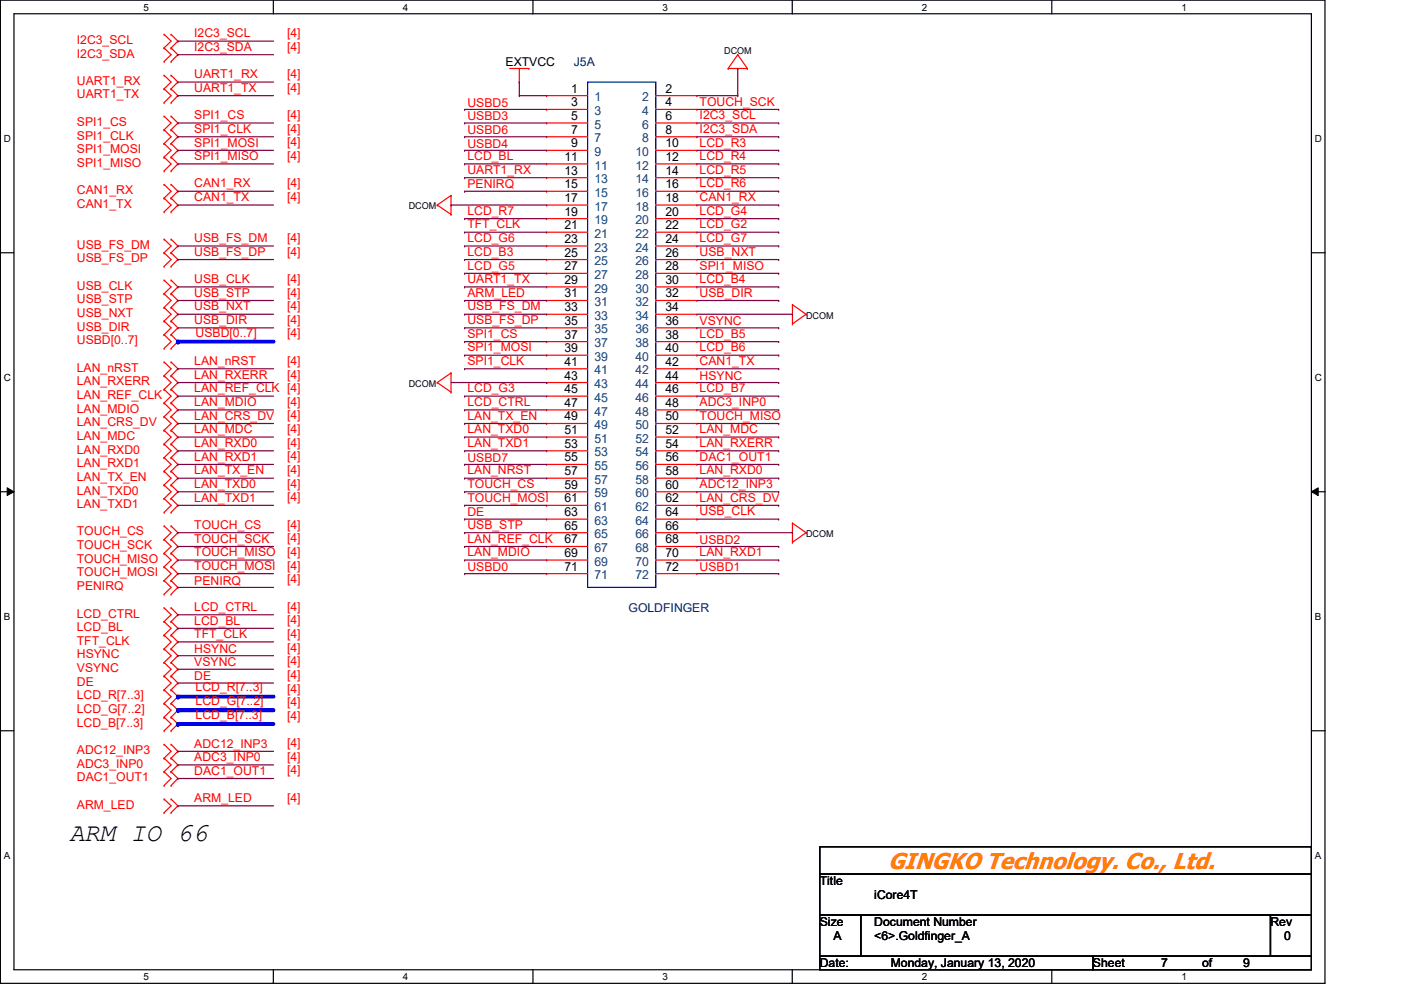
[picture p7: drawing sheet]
<svg xmlns="http://www.w3.org/2000/svg" width="297mm" height="210mm" viewBox="0 0 297 210" stroke-linecap="round" stroke-linejoin="round" font-family="sans-serif">
<path d="M.1 0h280.8v208.5h-280.8zM3 2.9h275v202.7h-275z" fill="none" stroke="#000" stroke-width=".25"/>
<g fill="#fff">
<path d="M30.4 .3h1.2v2.4h-1.2z"/>
<path d="M30.4 205.9h1.2v2.3h-1.2z"/>
</g>
<path d="M58 0v2.9M58 205.6v2.9" fill="none" stroke="#000" stroke-width=".25"/>
<g fill="#fff">
<path d="M85.4 .3h1.2v2.4h-1.2z"/>
<path d="M85.4 205.9h1.2v2.3h-1.2z"/>
</g>
<path d="M113 0v2.9M113 205.6v2.9" fill="none" stroke="#000" stroke-width=".25"/>
<g fill="#fff">
<path d="M140.5 .3h1.1v2.4h-1.1z"/>
<path d="M140.5 205.9h1.1v2.3h-1.1z"/>
</g>
<path d="M168 0v2.9M168 205.6v2.9" fill="none" stroke="#000" stroke-width=".25"/>
<g fill="#fff">
<path d="M195.4 .3h1.2v2.4h-1.2z"/>
<path d="M195.4 205.9h1.2v2.3h-1.2z"/>
</g>
<path d="M223 0v2.9M223 205.6v2.9" fill="none" stroke="#000" stroke-width=".25"/>
<g fill="#fff">
<path d="M250.5 .3h1.1v2.4h-1.1z"/>
<path d="M250.5 205.9h1.1v2.3h-1.1z"/>
<path d="M.8 28.2h1.5v2.4h-1.5z"/>
<path d="M278.8 28.2h1.4v2.4h-1.4z"/>
<path d="M.8 78.9h1.5v2.3h-1.5z"/>
<path d="M278.8 78.9h1.4v2.3h-1.4z"/>
</g>
<path d="M.1 53.6h2.9M278 53.6h2.9" fill="none" stroke="#000" stroke-width=".25"/>
<g fill="#fff">
<path d="M.8 129.6h1.4v2.3h-1.4z"/>
<path d="M278.8 129.6h1.3v2.3h-1.3z"/>
</g>
<path d="M.1 104.3h2.9M278 104.3h2.9" fill="none" stroke="#000" stroke-width=".25"/>
<path d="M1.5 103.4l1.5 .9-1.5 .8zM278 104.3l1.5-.9v1.7z" fill="#000"/>
<path d="M1.5 103.4l1.5 .9-1.5 .8zM278 104.3l1.5-.9v1.7z" fill="none" stroke="#000" stroke-width=".21"/>
<g fill="#fff">
<path d="M.8 180.3h1.4v2.3h-1.4z"/>
<path d="M278.8 180.3h1.3v2.3h-1.3z"/>
</g>
<path d="M.1 154.9h2.9M278 154.9h2.9M173.8 179.5h104.2v5.8h-104.2zM173.8 185.3h104.2v8.7h-104.2zM173.8 194h8.7v8.7h-8.7zM182.5 194h86.9v8.7h-86.9zM269.4 194h8.6v8.7h-8.6zM173.8 202.7h57.9v2.9h-57.9zM231.7 202.7h46.3v2.9h-46.3z" fill="none" stroke="#000" stroke-width=".25"/>
<g fill="none" stroke="#f00" stroke-width=".25">
<path d="M34.8 7.3h.1M34.8 10.2h.1M34.8 13h.1M34.8 16h.1M34.8 18.8h.1M34.8 7.3l1.5 1.4-1.5 1.5M34.8 10.2l1.5 1.4-1.5 1.4M34.8 16l1.5 1.4-1.5 1.4M34.8 18.8l1.5 1.5-1.5 1.5M36.3 10.2h.1M36.3 7.3h.1M36.3 13h.1"/>
<path d="M36.3 18.8h.1M36.3 16h.1M36.3 7.3l1.4 1.4-1.4 1.5M36.3 10.2l1.4 1.4-1.4 1.4M36.3 16l1.4 1.4-1.4 1.4M36.3 18.8l1.4 1.5-1.4 1.5M108.1 14.5h4M110.1 17.4h.1M110.1 14.5v2.9M112.1 14.5h.1M154.4 14.5h.1M154.4 14.5h4.1"/>
<path d="M156.4 11.6h.1M156.4 11.6l2.1 2.9M156.4 11.6l-2 2.9M158.5 14.5h.1M34.8 21.8h.1M34.8 24.6h.1M34.8 27.5h.1M34.8 30.4h.1M34.8 33.3h.1M34.8 36.2h.1M34.8 39.1h.1M34.8 24.6l1.5 1.5-1.5 1.4"/>
<path d="M34.8 27.5l1.5 1.5-1.5 1.4M34.8 30.4l1.5 1.5-1.5 1.4M34.8 33.3l1.5 1.5-1.5 1.4M34.8 39.1l1.5 1.5-1.5 1.4M36.3 21.8h.1M36.3 27.5h.1M36.3 24.6h.1M36.3 30.4h.1M36.3 33.3h.1M36.3 36.2h.1M36.3 39.1h.1M36.3 24.6l1.4 1.5-1.4 1.4"/>
<path d="M36.3 27.5l1.4 1.5-1.4 1.4M36.3 30.4l1.4 1.5-1.4 1.4M36.3 33.3l1.4 1.5-1.4 1.4M36.3 39.1l1.4 1.5-1.4 1.4M115.9 20.3h.1M115.9 23.2h.1M115.9 26.1h.1M115.9 29h.1M115.9 31.9h.1M115.9 34.8h.1M115.9 37.7h.1M115.9 20.3h8.7"/>
<path d="M115.9 23.2h8.7M115.9 26.1h8.7M115.9 29h8.7M115.9 31.9h8.7M115.9 34.8h8.7M115.9 37.7h8.7M139.1 20.3h8.6M139.1 23.2h8.6M139.1 26.1h8.6M139.1 29h8.6M139.1 31.9h8.6M139.1 34.8h8.6"/>
<path d="M139.1 37.7h8.6M147.7 20.3h.1M147.7 23.2h.1M147.7 26.1h.1M147.7 29h.1M147.7 31.9h.1M147.7 34.8h.1M147.7 37.7h.1M34.8 42h.1M34.8 44.9h.1M34.8 50.7h.1M34.8 53.6h.1"/>
<path d="M34.8 56.5h.1M34.8 59.4h.1M34.8 42l1.5 1.5-1.5 1.4M34.8 50.7l1.5 1.5-1.5 1.4M34.8 53.6l1.5 1.4-1.5 1.5M34.8 59.4l1.5 1.4-1.5 1.5M36.3 42h.1M36.3 44.9h.1M36.3 53.6h.1M36.3 50.7h.1M36.3 56.5h.1M36.3 59.4h.1"/>
<path d="M36.3 42l1.4 1.5-1.4 1.4M36.3 50.7l1.4 1.5-1.4 1.4M36.3 53.6l1.4 1.4-1.4 1.5M36.3 59.4l1.4 1.4-1.4 1.5M92.7 43.5h.1M92.7 43.5l2.9 2M95.6 41.4h.1M95.6 45.5h.1M95.6 41.4l-2.9 2.1M95.6 41.4v4.1M115.9 40.6h.1M115.9 46.4h.1"/>
<path d="M115.9 43.5h.1M115.9 49.2h.1M115.9 52.2h.1M115.9 55h.1M115.9 58h.1M115.9 40.6h8.7M115.9 46.4h8.7M115.9 43.5h8.7M115.9 49.2h8.7M115.9 52.2h8.7M115.9 55h8.7M115.9 58h8.7"/>
<path d="M139.1 40.6h8.6M139.1 46.4h8.6M139.1 43.5h8.6M139.1 49.2h8.6M139.1 52.2h8.6M139.1 55h8.6M139.1 58h8.6M147.7 40.6h.1M147.7 43.5h.1M147.7 46.4h.1M147.7 49.2h.1M147.7 52.2h.1"/>
<path d="M147.7 55h.1M147.7 58h.1M34.8 62.3h.1M34.8 65.2h.1M34.8 68.1h.1M34.8 71h.1M34.8 73.9h.1M34.8 76.8h.1M34.8 79.7h.1M34.8 62.3l1.5 1.4-1.5 1.5M34.8 65.2l1.5 1.4-1.5 1.5M34.8 68.1l1.5 1.4-1.5 1.5"/>
<path d="M34.8 71l1.5 1.4-1.5 1.5M34.8 76.8l1.5 1.4-1.5 1.5M34.8 79.7l1.5 1.4-1.5 1.4M36.3 62.3h.1M36.3 65.2h.1M36.3 68.1h.1M36.3 71h.1M36.3 73.9h.1M36.3 79.7h.1M36.3 76.8h.1M36.3 62.3l1.4 1.4-1.4 1.5M36.3 65.2l1.4 1.4-1.4 1.5"/>
<path d="M36.3 68.1l1.4 1.4-1.4 1.5M36.3 71l1.4 1.4-1.4 1.5M36.3 76.8l1.4 1.4-1.4 1.5M36.3 79.7l1.4 1.4-1.4 1.4M95.6 79.1h.1M95.6 79.1v4M95.6 79.1l-2.9 2M115.9 60.8h.1M115.9 63.7h.1M115.9 66.6h.1M115.9 69.5h.1M115.9 72.4h.1"/>
<path d="M115.9 75.3h.1M115.9 78.2h.1M115.9 60.8h8.7M115.9 63.7h8.7M115.9 66.6h8.7M115.9 69.5h8.7M115.9 72.4h8.7M115.9 75.3h8.7M115.9 78.2h8.7M139.1 60.8h8.6M139.1 63.7h8.6M139.1 66.6h8.6"/>
<path d="M139.1 69.5h8.6M139.1 72.4h8.6M139.1 75.3h8.6M139.1 78.2h8.6M147.7 60.8h.1M147.7 63.7h.1M147.7 66.6h.1M147.7 69.5h.1M147.7 72.4h.1M147.7 75.3h.1M147.7 78.2h.1M168 68.7h.1"/>
<path d="M168 64.6h.1M168 64.6v4.1M168 64.6l2.9 2M170.9 66.6h.1M170.9 66.6l-2.9 2.1M34.8 82.5h.1M34.8 85.4h.1M34.8 88.3h.1M34.8 91.2h.1M34.8 94.1h.1M34.8 97h.1M34.8 99.9h.1"/>
<path d="M34.8 82.5l1.5 1.5-1.5 1.4M34.8 85.4l1.5 1.5-1.5 1.4M34.8 88.3l1.5 1.5-1.5 1.4M34.8 91.2l1.5 1.5-1.5 1.4M34.8 94.1l1.5 1.5-1.5 1.4M34.8 97l1.5 1.5-1.5 1.4M34.8 99.9l1.5 1.5-1.5 1.4M36.3 82.5h.1M36.3 85.4h.1M36.3 88.3h.1M36.3 91.2h.1M36.3 94.1h.1"/>
<path d="M36.3 97h.1M36.3 99.9h.1M36.3 82.5l1.4 1.5-1.4 1.4M36.3 85.4l1.4 1.5-1.4 1.4M36.3 88.3l1.4 1.5-1.4 1.4M36.3 91.2l1.4 1.5-1.4 1.4M36.3 94.1l1.4 1.5-1.4 1.4M36.3 97l1.4 1.5-1.4 1.4M36.3 99.9l1.4 1.5-1.4 1.4M92.7 81.1h.1M92.7 81.1l2.9 2M95.6 83.1h.1"/>
<path d="M115.9 81.1h.1M115.9 84h.1M115.9 86.9h.1M115.9 89.8h.1M115.9 92.7h.1M115.9 95.6h.1M115.9 98.5h.1M115.9 81.1h8.7M115.9 84h8.7M115.9 86.9h8.7M115.9 89.8h8.7M115.9 92.7h8.7"/>
<path d="M115.9 95.6h8.7M115.9 98.5h8.7M139.1 81.1h8.6M139.1 84h8.6M139.1 86.9h8.6M139.1 89.8h8.6M139.1 92.7h8.6M139.1 95.6h8.6M139.1 98.5h8.6M147.7 81.1h.1M147.7 84h.1M147.7 86.9h.1"/>
<path d="M147.7 89.8h.1M147.7 92.7h.1M147.7 95.6h.1M147.7 98.5h.1M34.8 111.5h.1M34.8 114.4h.1M34.8 117.3h.1M34.8 102.8h.1M34.8 105.7h.1M34.8 108.6h.1M34.8 111.5l1.5 1.4-1.5 1.5M34.8 114.4l1.5 1.5-1.5 1.4"/>
<path d="M34.8 117.3l1.5 1.4-1.5 1.5M34.8 102.8l1.5 1.5-1.5 1.4M34.8 105.7l1.5 1.4-1.5 1.5M36.3 114.4h.1M36.3 111.5h.1M36.3 117.3h.1M36.3 102.8h.1M36.3 105.7h.1M36.3 108.6h.1M36.3 111.5l1.4 1.4-1.4 1.5M36.3 114.4l1.4 1.5-1.4 1.4M36.3 117.3l1.4 1.4-1.4 1.5"/>
<path d="M36.3 102.8l1.4 1.5-1.4 1.4M36.3 105.7l1.4 1.4-1.4 1.5M115.9 101.4h.1M115.9 104.3h.1M115.9 107.1h.1M115.9 110.1h.1M115.9 112.9h.1M115.9 115.9h.1M115.9 118.7h.1M115.9 101.4h8.7M115.9 104.3h8.7M115.9 107.1h8.7"/>
<path d="M115.9 110.1h8.7M115.9 112.9h8.7M115.9 115.9h8.7M115.9 118.7h8.7M139.1 101.4h8.6M139.1 104.3h8.6M139.1 107.1h8.6M139.1 110.1h8.6M139.1 112.9h8.6M139.1 115.9h8.6M139.1 118.7h8.6M147.7 101.4h.1"/>
<path d="M147.7 104.3h.1M147.7 107.1h.1M147.7 110.1h.1M147.7 112.9h.1M147.7 115.9h.1M147.7 118.7h.1M168 115h.1M168 110.9h.1M168 110.9l2.9 2M168 110.9v4.1M170.9 112.9h.1M170.9 112.9l-2.9 2.1"/>
<path d="M34.8 120.2h.1M34.8 123.1h.1M34.8 126h.1M34.8 128.9h.1M34.8 131.8h.1M34.8 134.7h.1M34.8 137.6h.1M34.8 120.2l1.5 1.4-1.5 1.5M34.8 123.1l1.5 1.4-1.5 1.5M34.8 128.9l1.5 1.4-1.5 1.5M34.8 131.8l1.5 1.4-1.5 1.5M34.8 134.7l1.5 1.4-1.5 1.5"/>
<path d="M34.8 137.6l1.5 1.4-1.5 1.5M36.3 120.2h.1M36.3 123.1h.1M36.3 126h.1M36.3 131.8h.1M36.3 128.9h.1M36.3 134.7h.1M36.3 137.6h.1M36.3 120.2l1.4 1.4-1.4 1.5M36.3 123.1l1.4 1.4-1.4 1.5M36.3 128.9l1.4 1.4-1.4 1.5M36.3 131.8l1.4 1.4-1.4 1.5"/>
<path d="M36.3 134.7l1.4 1.4-1.4 1.5M36.3 137.6l1.4 1.4-1.4 1.5M115.9 121.6h.1M115.9 121.6h8.7M139.1 121.6h8.6M147.7 121.6h.1M34.8 140.5h.1M34.8 143.3h.1M34.8 146.3h.1M34.8 149.1h.1M34.8 152.1h.1M34.8 154.9h.1"/>
<path d="M34.8 157.8h.1M34.8 140.5l1.5 1.4-1.5 1.4M34.8 143.3l1.5 1.5-1.5 1.5M34.8 146.3l1.5 1.4-1.5 1.4M34.8 149.1l1.5 1.5-1.5 1.5M34.8 152.1l1.5 1.4-1.5 1.4M34.8 157.8l1.5 1.5-1.5 1.4M36.3 140.5h.1M36.3 143.3h.1M36.3 146.3h.1M36.3 149.1h.1M36.3 152.1h.1"/>
<path d="M36.3 154.9h.1M36.3 157.8h.1M36.3 140.5l1.4 1.4-1.4 1.4M36.3 143.3l1.4 1.5-1.4 1.5M36.3 146.3l1.4 1.4-1.4 1.4M36.3 149.1l1.4 1.5-1.4 1.5M36.3 152.1l1.4 1.4-1.4 1.4M36.3 157.8l1.4 1.5-1.4 1.4M34.8 160.7h.1M34.8 163.6h.1M34.8 166.5h.1M34.8 169.4h.1"/>
<path d="M34.8 172.3h.1M34.8 160.7l1.5 1.5-1.5 1.4M34.8 163.6l1.5 1.5-1.5 1.4M34.8 169.4l1.5 1.5-1.5 1.4M36.3 160.7h.1M36.3 163.6h.1M36.3 166.5h.1M36.3 172.3h.1M36.3 169.4h.1M36.3 160.7l1.4 1.5-1.4 1.4M36.3 163.6l1.4 1.5-1.4 1.4M36.3 169.4l1.4 1.5-1.4 1.4"/>
</g>
<path d="M124.6 17.4h14.5v107.1h-14.5z" fill="none" stroke="#00f" stroke-width=".25"/>
<g fill="none" stroke="#7f0040" stroke-width=".25">
<path d="M37.7 112.9h.1M37.7 115.9h.1M37.7 118.7h.1M37.7 112.9h20.3M37.7 115.9h20.3M37.7 118.7h20.3M37.7 121.6h.1M37.7 124.5h.1M37.7 130.3h.1M37.7 133.2h.1M37.7 136.1h.1M37.7 139h.1"/>
<path d="M37.7 121.6h20.3M37.7 124.5h20.3M37.7 130.3h20.3M37.7 133.2h20.3M37.7 136.1h20.3M37.7 139h20.3M37.7 141.9h.1M37.7 144.8h.1M37.7 141.9h20.3M37.7 144.8h20.3"/>
</g>
<path d="M37.7 147.7h20.3" fill="none" stroke="#00f" stroke-width=".85"/>
<circle cx="37.7" cy="147.7" r=".42" fill="#00f"/>
<path d="M37.7 150.6h20.3" fill="none" stroke="#00f" stroke-width=".85"/>
<circle cx="37.7" cy="150.6" r=".42" fill="#00f"/>
<path d="M37.7 153.5h20.3" fill="none" stroke="#00f" stroke-width=".85"/>
<circle cx="37.7" cy="153.5" r=".42" fill="#00f"/>
<g fill="none" stroke="#7f0040" stroke-width=".25">
<path d="M37.7 8.7h.1M37.7 11.6h.1M37.7 17.4h.1M37.7 8.7h20.3M37.7 11.6h20.3M37.7 17.4h20.3M37.7 20.3h.1M37.7 26.1h.1M37.7 29h.1M37.7 31.9h.1M37.7 34.8h.1M37.7 20.3h20.3"/>
<path d="M37.7 26.1h20.3M37.7 29h20.3M37.7 31.9h20.3M37.7 34.8h20.3M37.7 40.6h.1M37.7 43.5h.1M37.7 52.2h.1M37.7 55h.1M37.7 40.6h20.3M37.7 43.5h20.3M37.7 52.2h20.3M37.7 55h20.3"/>
<path d="M37.7 60.8h.1M37.7 63.7h.1M37.7 66.6h.1M37.7 69.5h.1M37.7 60.8h20.3M37.7 63.7h20.3M37.7 66.6h20.3M37.7 69.5h20.3"/>
</g>
<path d="M37.7 72.4h20.3" fill="none" stroke="#00f" stroke-width=".85"/>
<circle cx="37.7" cy="72.4" r=".42" fill="#00f"/>
<g fill="none" stroke="#7f0040" stroke-width=".25">
<path d="M110.1 17.4h.1M110.1 17.4v2.9M156.4 14.5h.1M156.4 14.5v5.8M98.5 23.2h.1M98.5 26.1h.1M98.5 29h.1M98.5 31.9h.1M98.5 34.8h.1M98.5 37.7h.1M98.5 23.2h17.4M98.5 26.1h17.4"/>
<path d="M98.5 29h17.4M98.5 31.9h17.4M98.5 34.8h17.4M98.5 37.7h17.4M110.1 20.3h.1M110.1 20.3h5.8M147.7 20.3h8.7M147.7 23.2h17.4M147.7 26.1h17.4M147.7 29h17.4M147.7 31.9h17.4M147.7 34.8h17.4"/>
<path d="M147.7 37.7h17.4M156.4 20.3h.1M165.1 23.2h.1M165.1 26.1h.1M165.1 29h.1M165.1 31.9h.1M165.1 34.8h.1M165.1 37.7h.1M95.6 43.5h.1M95.6 43.5h20.3M98.5 40.6h.1M98.5 46.4h.1"/>
<path d="M98.5 49.2h.1M98.5 52.2h.1M98.5 55h.1M98.5 58h.1M98.5 40.6h17.4M98.5 46.4h17.4M98.5 49.2h17.4M98.5 52.2h17.4M98.5 55h17.4M98.5 58h17.4M147.7 40.6h17.4M147.7 43.5h17.4"/>
<path d="M147.7 46.4h17.4M147.7 49.2h17.4M147.7 52.2h17.4M147.7 55h17.4M147.7 58h17.4M165.1 40.6h.1M165.1 43.5h.1M165.1 46.4h.1M165.1 49.2h.1M165.1 52.2h.1M165.1 55h.1M165.1 58h.1"/>
<path d="M37.7 78.2h.1M37.7 78.2h20.3M98.5 60.8h.1M98.5 63.7h.1M98.5 66.6h.1M98.5 69.5h.1M98.5 72.4h.1M98.5 75.3h.1M98.5 78.2h.1M98.5 78.2h17.4M98.5 60.8h17.4M98.5 63.7h17.4"/>
<path d="M98.5 66.6h17.4M98.5 69.5h17.4M98.5 72.4h17.4M98.5 75.3h17.4M147.7 78.2h17.4M147.7 60.8h17.4M147.7 63.7h17.4M147.7 66.6h20.3M147.7 69.5h17.4M147.7 72.4h17.4M147.7 75.3h17.4M165.1 60.8h.1"/>
<path d="M165.1 63.7h.1M165.1 69.5h.1M165.1 72.4h.1M165.1 75.3h.1M165.1 78.2h.1M168 66.6h.1M37.7 81.1h.1M37.7 84h.1M37.7 86.9h.1M37.7 89.8h.1M37.7 92.7h.1M37.7 95.6h.1"/>
<path d="M37.7 98.5h.1M37.7 81.1h20.3M37.7 84h20.3M37.7 86.9h20.3M37.7 89.8h20.3M37.7 92.7h20.3M37.7 95.6h20.3M37.7 98.5h20.3M95.6 81.1h20.3M98.5 86.9h.1M98.5 89.8h.1M98.5 92.7h.1"/>
<path d="M98.5 95.6h.1M98.5 98.5h.1M98.5 84h.1M98.5 84h17.4M98.5 86.9h17.4M98.5 89.8h17.4M98.5 92.7h17.4M98.5 95.6h17.4M98.5 98.5h17.4M115.9 81.1h.1M147.7 81.1h17.4M147.7 84h17.4"/>
<path d="M147.7 86.9h17.4M147.7 89.8h17.4M147.7 92.7h17.4M147.7 95.6h17.4M147.7 98.5h17.4M165.1 81.1h.1M165.1 84h.1M165.1 86.9h.1M165.1 89.8h.1M165.1 92.7h.1M165.1 95.6h.1M165.1 98.5h.1"/>
<path d="M37.7 101.4h.1M37.7 104.3h.1M37.7 107.1h.1M37.7 101.4h20.3M37.7 104.3h20.3M37.7 107.1h20.3M98.5 101.4h.1M98.5 104.3h.1M98.5 107.1h.1M98.5 110.1h.1M98.5 112.9h.1M98.5 115.9h.1"/>
<path d="M98.5 118.7h.1M98.5 101.4h17.4M98.5 104.3h17.4M98.5 107.1h17.4M98.5 110.1h17.4M98.5 112.9h17.4M98.5 115.9h17.4M98.5 118.7h17.4M147.7 101.4h17.4M147.7 104.3h17.4M147.7 107.1h17.4M147.7 110.1h17.4"/>
<path d="M147.7 112.9h20.3M147.7 115.9h17.4M147.7 118.7h17.4M165.1 101.4h.1M165.1 104.3h.1M165.1 107.1h.1M165.1 110.1h.1M165.1 115.9h.1M165.1 118.7h.1M168 112.9h.1M98.5 121.6h.1M98.5 121.6h17.4"/>
<path d="M147.7 121.6h17.4M165.1 121.6h.1M37.7 159.3h.1M37.7 159.3h20.3M37.7 162.2h.1M37.7 165.1h.1M37.7 170.9h.1M37.7 162.2h20.3M37.7 165.1h20.3M37.7 170.9h20.3"/>
</g>
<text font-size="5.5" x="14.6" y="178.3">ARM IO 66</text>
<text font-size="4.9" fill="#ff7f00" x="188.3" y="184.1">GINGKO Technology. Co., Ltd.</text>
<g font-size="2.6" fill="#f00">
<text x="16.3" y="9.3">I2C3_SCL</text>
<text x="41.2" y="7.9">I2C3_SCL</text>
<text x="41.2" y="10.8">I2C3_SDA</text>
<text x="60.9" y="7.9">[4]</text>
<text x="60.9" y="10.8">[4]</text>
<text x="16.3" y="12.2">I2C3_SDA</text>
<text x="16.3" y="18">UART1_RX</text>
<text x="41.2" y="16.6">UART1_RX</text>
<text x="60.9" y="16.6">[4]</text>
<text x="16.3" y="20.9">UART1_TX</text>
<text x="41.2" y="19.5">UART1_TX</text>
<text x="60.9" y="19.4">[4]</text>
<text x="99.1" y="22.6">USBD5</text>
<text x="148.3" y="22.4">TOUCH_SCK</text>
<text x="16.3" y="26.7">SPI1_CS</text>
<text x="16.3" y="29.6">SPI1_CLK</text>
<text x="41.2" y="25.3">SPI1_CS</text>
<text x="41.2" y="28.2">SPI1_CLK</text>
<text x="60.9" y="25.2">[4]</text>
<text x="60.9" y="28.1">[4]</text>
<text x="99.1" y="25.5">USBD3</text>
<text x="99.1" y="28.4">USBD6</text>
<text x="148.3" y="25.3">I2C3_SCL</text>
<text x="148.3" y="28.2">I2C3_SDA</text>
<text x="16.3" y="32.5">SPI1_MOSI</text>
<text x="16.3" y="35.3">SPI1_MISO</text>
<text x="41.2" y="31.1">SPI1_MOSI</text>
<text x="41.2" y="34">SPI1_MISO</text>
<text x="60.9" y="31">[4]</text>
<text x="60.9" y="33.9">[4]</text>
<text x="99.1" y="31.3">USBD4</text>
<text x="99.1" y="34">LCD_BL</text>
<text x="148.3" y="31.1">LCD_R3</text>
<text x="148.3" y="34">LCD_R4</text>
<text x="16.3" y="41.1">CAN1_RX</text>
<text x="41.2" y="39.8">CAN1_RX</text>
<text x="60.9" y="39.7">[4]</text>
<text x="99.1" y="36.9">UART1_RX</text>
<text x="99.1" y="40">PENIRQ</text>
<text x="148.3" y="36.9">LCD_R5</text>
<text x="148.3" y="39.8">LCD_R6</text>
<text x="16.3" y="44.1">CAN1_TX</text>
<text x="41.2" y="42.7">CAN1_TX</text>
<text x="60.9" y="42.6">[4]</text>
<text x="99.1" y="45.6">LCD_R7</text>
<text x="148.3" y="42.7">CAN1_RX</text>
<text x="148.3" y="45.6">LCD_G4</text>
<text x="16.3" y="52.7">USB_FS_DM</text>
<text x="41.2" y="51.4">USB_FS_DM</text>
<text x="60.9" y="51.3">[4]</text>
<text x="99.1" y="48.4">TFT_CLK</text>
<text x="99.1" y="51.4">LCD_G6</text>
<text x="148.3" y="48.4">LCD_G2</text>
<text x="148.3" y="51.4">LCD_G7</text>
<text x="16.3" y="55.6">USB_FS_DP</text>
<text x="41.2" y="54.2">USB_FS_DP</text>
<text x="60.9" y="54.2">[4]</text>
<text x="60.9" y="60">[4]</text>
<text x="99.1" y="54.2">LCD_B3</text>
<text x="99.1" y="57.1">LCD_G5</text>
<text x="148.3" y="54.2">USB_NXT</text>
<text x="148.3" y="57.1">SPI1_MISO</text>
<text x="16.3" y="61.4">USB_CLK</text>
<text x="16.3" y="64.3">USB_STP</text>
<text x="41.2" y="60">USB_CLK</text>
<text x="41.2" y="62.9">USB_STP</text>
<text x="41.2" y="65.8">USB_NXT</text>
<text x="60.9" y="62.9">[4]</text>
<text x="60.9" y="65.8">[4]</text>
<text x="99.1" y="60">UART1_TX</text>
<text x="99.1" y="62.9">ARM_LED</text>
<text x="99.1" y="65.8">USB_FS_DM</text>
<text x="148.3" y="60">LCD_B4</text>
<text x="148.3" y="62.9">USB_DIR</text>
<text x="16.3" y="67.2">USB_NXT</text>
<text x="16.3" y="70.1">USB_DIR</text>
<text x="41.2" y="68.7">USB_DIR</text>
<text x="41.5" y="71.5">USBD[0..7]</text>
<text x="60.9" y="68.7">[4]</text>
<text x="60.9" y="71.5">[4]</text>
<text x="99.1" y="68.7">USB_FS_DP</text>
<text x="99.1" y="71.6">SPI1_CS</text>
<text x="148.3" y="68.9">VSYNC</text>
<text x="148.3" y="71.6">LCD_B5</text>
<text x="16.3" y="73">USBD[0..7]</text>
<text x="41.2" y="77.4">LAN_nRST</text>
<text x="60.9" y="77.3">[4]</text>
<text x="99.1" y="74.5">SPI1_MOSI</text>
<text x="99.1" y="77.4">SPI1_CLK</text>
<text x="148.3" y="74.5">LCD_B6</text>
<text x="148.3" y="77.4">CAN1_TX</text>
<text x="16.3" y="78.8">LAN_nRST</text>
<text x="16.3" y="81.7">LAN_RXERR</text>
<text x="41.2" y="80.3">LAN_RXERR</text>
<text x="41.2" y="83.2">LAN_REF_CLK [4]</text>
<text x="60.9" y="80.3">[4]</text>
<text x="99.1" y="83.2">LCD_G3</text>
<text x="148.3" y="80.5">HSYNC</text>
<text x="148.3" y="83.2">LCD_B7</text>
<text x="16.3" y="84.6">LAN_REF_CLK</text>
<text x="16.3" y="87.5">LAN_MDIO</text>
<text x="41.2" y="86.1">LAN_MDIO</text>
<text x="41.2" y="89">LAN_CRS_DV</text>
<text x="60.9" y="86">[4]</text>
<text x="60.9" y="88.9">[4]</text>
<text x="99.1" y="86.1">LCD_CTRL</text>
<text x="99.1" y="89">LAN_TX_EN</text>
<text x="148.3" y="86.1">ADC3_INP0</text>
<text x="148.3" y="89">TOUCH_MISO</text>
<text x="16.3" y="90.4">LAN_CRS_DV</text>
<text x="16.3" y="93.3">LAN_MDC</text>
<text x="41.2" y="91.9">LAN_MDC</text>
<text x="41.2" y="94.8">LAN_RXD0</text>
<text x="60.9" y="91.8">[4]</text>
<text x="60.9" y="94.7">[4]</text>
<text x="99.1" y="91.9">LAN_TXD0</text>
<text x="99.1" y="94.8">LAN_TXD1</text>
<text x="148.3" y="91.9">LAN_MDC</text>
<text x="148.3" y="94.8">LAN_RXERR</text>
<text x="16.3" y="96.2">LAN_RXD0</text>
<text x="16.3" y="99.1">LAN_RXD1</text>
<text x="16.3" y="102">LAN_TX_EN</text>
<text x="41.2" y="97.7">LAN_RXD1</text>
<text x="41.2" y="100.6">LAN_TX_EN</text>
<text x="60.9" y="97.6">[4]</text>
<text x="60.9" y="100.5">[4]</text>
<text x="99.1" y="97.9">USBD7</text>
<text x="99.1" y="100.6">LAN_NRST</text>
<text x="148.3" y="97.7">DAC1_OUT1</text>
<text x="148.3" y="100.6">LAN_RXD0</text>
<text x="16.3" y="104.9">LAN_TXD0</text>
<text x="16.3" y="107.7">LAN_TXD1</text>
<text x="41.2" y="103.5">LAN_TXD0</text>
<text x="41.2" y="106.3">LAN_TXD1</text>
<text x="60.9" y="103.4">[4]</text>
<text x="60.9" y="106.3">[4]</text>
<text x="99.1" y="103.5">TOUCH_CS</text>
<text x="99.1" y="106.3">TOUCH_MOSI</text>
<text x="148.3" y="103.5">ADC12_INP3</text>
<text x="148.3" y="106.3">LAN_CRS_DV</text>
<text x="16.3" y="113.5">TOUCH_CS</text>
<text x="41.2" y="112.1">TOUCH_CS</text>
<text x="60.9" y="112.1">[4]</text>
<text x="99.1" y="109.5">DE</text>
<text x="99.1" y="112.1">USB_STP</text>
<text x="148.3" y="109.3">USB_CLK</text>
<text x="16.3" y="116.5">TOUCH_SCK</text>
<text x="16.3" y="119.3">TOUCH_MISO</text>
<text x="41.2" y="115.1">TOUCH_SCK</text>
<text x="41.2" y="117.9">TOUCH_MISO</text>
<text x="60.9" y="115">[4]</text>
<text x="60.9" y="117.9">[4]</text>
<text x="99.1" y="115.1">LAN_REF_CLK</text>
<text x="99.1" y="117.9">LAN_MDIO</text>
<text x="148.3" y="115.3">USBD2</text>
<text x="148.3" y="117.9">LAN_RXD1</text>
<text x="16.3" y="122.2">TOUCH_MOSI</text>
<text x="16.3" y="125.1">PENIRQ</text>
<text x="41.2" y="120.8">TOUCH_MOSI</text>
<text x="41.2" y="124">PENIRQ</text>
<text x="60.9" y="120.8">[4]</text>
<text x="60.9" y="123.7">[4]</text>
<text x="99.1" y="121">USBD0</text>
<text x="148.3" y="121">USBD1</text>
<text x="16.3" y="130.9">LCD_CTRL</text>
<text x="41.2" y="129.5">LCD_CTRL</text>
<text x="60.9" y="129.5">[4]</text>
<text x="16.3" y="133.8">LCD_BL</text>
<text x="16.3" y="136.7">TFT_CLK</text>
<text x="41.2" y="132.4">LCD_BL</text>
<text x="41.2" y="135.3">TFT_CLK</text>
<text x="60.9" y="132.4">[4]</text>
<text x="60.9" y="135.3">[4]</text>
<text x="16.3" y="139.6">HSYNC</text>
<text x="16.3" y="142.5">VSYNC</text>
<text x="41.2" y="138.4">HSYNC</text>
<text x="41.2" y="141.3">VSYNC</text>
<text x="60.9" y="138.2">[4]</text>
<text x="60.9" y="141.1">[4]</text>
<text x="60.9" y="143.9">[4]</text>
<text x="16.3" y="145.4">DE</text>
<text x="16.3" y="148.3">LCD_R[7..3]</text>
<text x="41.2" y="144.2">DE</text>
<text x="41.5" y="146.6">LCD_R[7..3]</text>
<text x="41.5" y="149.5">LCD_G[7..2]</text>
<text x="60.9" y="146.9">[4]</text>
<text x="60.9" y="149.7">[4]</text>
<text x="16.3" y="151.2">LCD_G[7..2]</text>
<text x="16.3" y="154.1">LCD_B[7..3]</text>
<text x="41.5" y="152.4">LCD_B[7..3]</text>
<text x="60.9" y="152.7">[4]</text>
<text x="16.3" y="159.9">ADC12_INP3</text>
<text x="41.2" y="158.5">ADC12_INP3</text>
<text x="41.2" y="161.4">ADC3_INP0</text>
<text x="60.9" y="158.4">[4]</text>
<text x="60.9" y="161.3">[4]</text>
<text x="16.3" y="162.8">ADC3_INP0</text>
<text x="16.3" y="165.7">DAC1_OUT1</text>
<text x="41.2" y="164.3">DAC1_OUT1</text>
<text x="60.9" y="164.2">[4]</text>
<text x="16.3" y="171.4">ARM_LED</text>
<text x="41.2" y="170.1">ARM_LED</text>
<text x="60.9" y="170">[4]</text>
</g>
<g font-size="2.6">
<text x="107.2" y="13.9">EXTVCC</text>
<text x="121.1" y="19.6">1</text>
<text x="121.1" y="22.6">3</text>
<text x="141.1" y="19.6">2</text>
<text x="141.1" y="22.6">4</text>
<text x="121.1" y="25.4">5</text>
<text x="121.1" y="28.4">7</text>
<text x="141.1" y="25.4">6</text>
<text x="141.1" y="28.4">8</text>
<text x="119.7" y="34.1">11</text>
<text x="121.1" y="31.2">9</text>
<text x="141.1" y="31.2">10</text>
<text x="141.1" y="34.1">12</text>
<text x="119.7" y="37">13</text>
<text x="119.7" y="39.9">15</text>
<text x="141.1" y="37">14</text>
<text x="141.1" y="39.9">16</text>
<text x="119.7" y="45.7">19</text>
<text x="119.7" y="42.8">17</text>
<text x="141.1" y="42.8">18</text>
<text x="141.1" y="45.7">20</text>
<text x="119.7" y="48.6">21</text>
<text x="119.7" y="51.5">23</text>
<text x="141.1" y="48.6">22</text>
<text x="141.1" y="51.5">24</text>
<text x="119.7" y="54.4">25</text>
<text x="119.7" y="57.3">27</text>
<text x="141.1" y="54.4">26</text>
<text x="141.1" y="57.3">28</text>
<text x="119.7" y="60.2">29</text>
<text x="119.7" y="63.1">31</text>
<text x="119.7" y="66">33</text>
<text x="141.1" y="60.2">30</text>
<text x="141.1" y="63.1">32</text>
<text x="141.1" y="66">34</text>
<text x="119.7" y="68.9">35</text>
<text x="119.7" y="71.8">37</text>
<text x="141.1" y="68.9">36</text>
<text x="141.1" y="71.8">38</text>
<text x="119.7" y="74.7">39</text>
<text x="119.7" y="77.6">41</text>
<text x="141.1" y="74.7">40</text>
<text x="141.1" y="77.6">42</text>
<text x="119.7" y="80.5">43</text>
<text x="119.7" y="83.4">45</text>
<text x="141.1" y="80.5">44</text>
<text x="141.1" y="83.4">46</text>
<text x="119.7" y="86.3">47</text>
<text x="119.7" y="89.2">49</text>
<text x="141.1" y="86.3">48</text>
<text x="141.1" y="89.2">50</text>
<text x="119.7" y="92">51</text>
<text x="119.7" y="95">53</text>
<text x="141.1" y="92">52</text>
<text x="141.1" y="95">54</text>
<text x="119.7" y="97.8">55</text>
<text x="119.7" y="100.8">57</text>
<text x="141.1" y="97.8">56</text>
<text x="141.1" y="100.8">58</text>
<text x="119.7" y="103.6">59</text>
<text x="119.7" y="106.5">61</text>
<text x="141.1" y="103.6">60</text>
<text x="141.1" y="106.5">62</text>
<text x="119.7" y="109.4">63</text>
<text x="119.7" y="112.3">65</text>
<text x="141.1" y="109.4">64</text>
<text x="141.1" y="112.3">66</text>
<text x="119.7" y="115.2">67</text>
<text x="119.7" y="118.1">69</text>
<text x="141.1" y="115.2">68</text>
<text x="141.1" y="118.1">70</text>
<text x="119.7" y="121">71</text>
<text x="141.1" y="121">72</text>
<text x="173.8" y="187.7">Title</text>
<text x="185.4" y="190.6">iCore4T</text>
<text x="173.8" y="196.3">Size</text>
<text x="185.4" y="196.3">Document Number</text>
<text x="269.4" y="196.3">Rev</text>
<text x="176.7" y="199.3">A</text>
<text x="185.4" y="199.3">&lt;6&gt;.Goldfinger_A</text>
<text x="272.2" y="199.3">0</text>
<text x="173.8" y="205.1">Date:</text>
<text x="188.8" y="205.1">Monday, January 13, 2020</text>
<text x="231.7" y="205.1">Sheet</text>
<text x="246.2" y="205.1">7</text>
<text x="254.9" y="205.1">of</text>
<text x="263.6" y="205.1">9</text>
</g>
<g font-size="2.6" fill="#00007f">
<text x="121.7" y="13.9">J5A</text>
<text x="133.3" y="129.8">GOLDFINGER</text>
</g>
<g font-size="2.6" fill="#00407f">
<text x="126" y="21.5">1</text>
<text x="136.2" y="21.5">2</text>
<text x="126" y="24.4">3</text>
<text x="126" y="27.3">5</text>
<text x="136.2" y="24.4">4</text>
<text x="136.2" y="27.3">6</text>
<text x="126" y="30.2">7</text>
<text x="126" y="33.1">9</text>
<text x="126" y="35.9">11</text>
<text x="134.7" y="33.1">10</text>
<text x="134.7" y="35.9">12</text>
<text x="136.2" y="30.2">8</text>
<text x="126" y="38.9">13</text>
<text x="126" y="41.7">15</text>
<text x="134.7" y="38.9">14</text>
<text x="134.7" y="41.7">16</text>
<text x="126" y="47.5">19</text>
<text x="126" y="44.7">17</text>
<text x="134.7" y="44.7">18</text>
<text x="134.7" y="47.5">20</text>
<text x="126" y="50.4">21</text>
<text x="126" y="53.3">23</text>
<text x="134.7" y="50.4">22</text>
<text x="134.7" y="53.3">24</text>
<text x="126" y="56.2">25</text>
<text x="126" y="59.1">27</text>
<text x="134.7" y="56.2">26</text>
<text x="134.7" y="59.1">28</text>
<text x="126" y="62">29</text>
<text x="126" y="64.9">31</text>
<text x="134.7" y="62">30</text>
<text x="134.7" y="64.9">32</text>
<text x="126" y="67.8">33</text>
<text x="126" y="70.7">35</text>
<text x="134.7" y="67.8">34</text>
<text x="134.7" y="70.7">36</text>
<text x="126" y="73.6">37</text>
<text x="126" y="76.5">39</text>
<text x="134.7" y="73.6">38</text>
<text x="134.7" y="76.5">40</text>
<text x="126" y="79.4">41</text>
<text x="126" y="82.3">43</text>
<text x="134.7" y="79.4">42</text>
<text x="134.7" y="82.3">44</text>
<text x="126" y="85.2">45</text>
<text x="126" y="88.1">47</text>
<text x="134.7" y="85.2">46</text>
<text x="134.7" y="88.1">48</text>
<text x="126" y="91">49</text>
<text x="126" y="93.9">51</text>
<text x="134.7" y="91">50</text>
<text x="134.7" y="93.9">52</text>
<text x="126" y="96.8">53</text>
<text x="126" y="99.7">55</text>
<text x="134.7" y="96.8">54</text>
<text x="134.7" y="99.7">56</text>
<text x="126" y="102.6">57</text>
<text x="126" y="105.5">59</text>
<text x="134.7" y="102.6">58</text>
<text x="134.7" y="105.5">60</text>
<text x="126" y="108.3">61</text>
<text x="126" y="111.3">63</text>
<text x="134.7" y="108.3">62</text>
<text x="134.7" y="111.3">64</text>
<text x="126" y="114.1">65</text>
<text x="126" y="117.1">67</text>
<text x="126" y="119.9">69</text>
<text x="134.7" y="114.1">66</text>
<text x="134.7" y="117.1">68</text>
<text x="134.7" y="119.9">70</text>
<text x="126" y="122.8">71</text>
<text x="134.7" y="122.8">72</text>
</g>
<g font-size="2.1">
<text x="30.4" y="2.2">5</text>
<text x="85.4" y="2.2">4</text>
<text x="140.5" y="2.2">3</text>
<text x="195.4" y="2.2">2</text>
<text x="250.5" y="2.2">1</text>
<text x=".8" y="30.1">D</text>
<text x="278.8" y="30.1">D</text>
<text x=".8" y="80.8">C</text>
<text x="278.8" y="80.8">C</text>
<text x=".8" y="131.5">B</text>
<text x="278.8" y="131.5">B</text>
<text x=".8" y="182.2">A</text>
<text x="278.8" y="182.2">A</text>
<text x="30.4" y="207.8">5</text>
<text x="85.4" y="207.8">4</text>
<text x="140.5" y="207.8">3</text>
<text x="195.4" y="207.8">2</text>
<text x="250.5" y="207.8">1</text>
</g>
<g font-size="2">
<text x="153.5" y="11.4">DCOM</text>
<text x="86.7" y="44.4">DCOM</text>
<text x="170.9" y="67.6">DCOM</text>
<text x="86.7" y="82">DCOM</text>
<text x="170.9" y="113.9">DCOM</text>
</g>
</svg>
